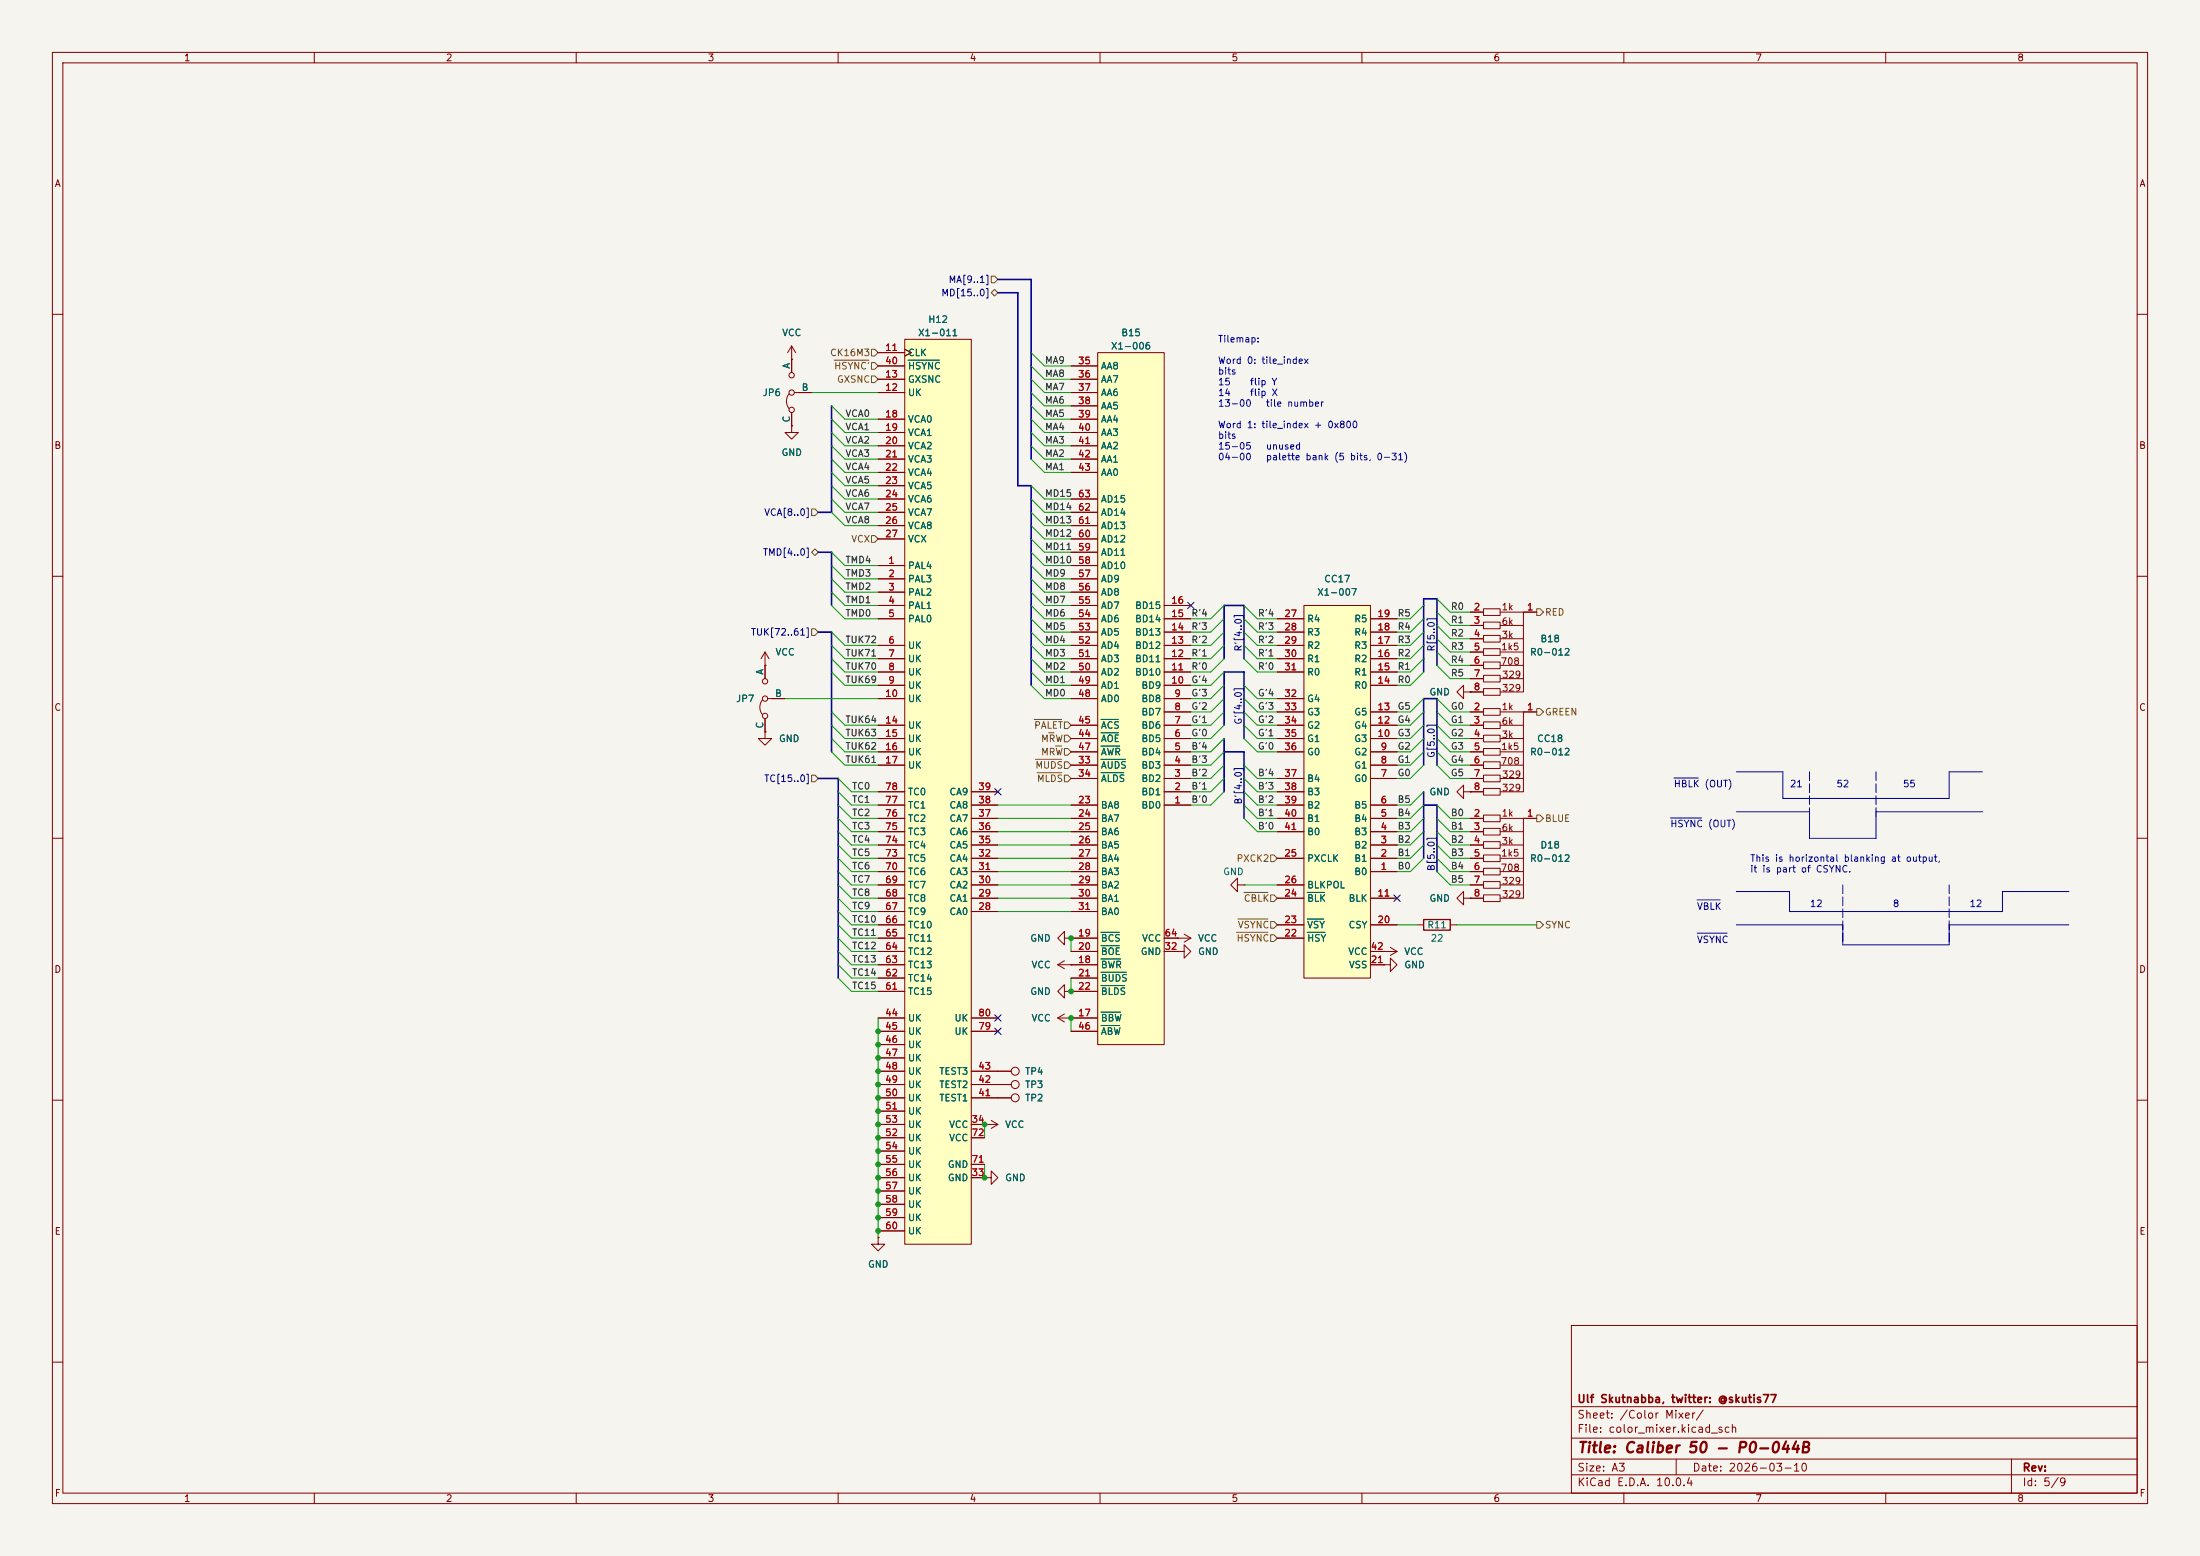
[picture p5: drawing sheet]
<svg xmlns="http://www.w3.org/2000/svg" width="420mm" height="297mm" viewBox="0 0 420 297" stroke-linecap="round" stroke-linejoin="round" font-family="sans-serif">
<path d="M0 0h420v297h-420z" fill="#f5f4ef" stroke="#f5f4ef" stroke-width=".19"/>
<g fill="none" stroke="#840000" stroke-width=".19">
<path d="M10 10h400v277h-400zM12 12h396v273h-396zM60 10v2M110 10v2M160 10v2M210 10v2M260 10v2M310 10v2M360 10v2M10 60h2M408 60h2M10 110h2"/>
<path d="M408 110h2M10 160h2M408 160h2M10 210h2M408 210h2M300 253h108v32h-108zM10 260h2M300 278.5h108M300 274.5h108M300 268.5h108M320 278.5v3M384 278.5v6.5"/>
<path d="M408 260h2M60 285v2M110 285v2M160 285v2M210 285v2M260 285v2M300 281.5h108M310 285v2M360 285v2"/>
</g>
<path d="M172.7 64.8h12.7v172.7h-12.7z" fill="#ffffc2"/>
<g fill="none" stroke="#840000" stroke-width=".19">
<path d="M167.6 67.3h5.1M167.6 74.9h5.1M167.6 72.4h5.1M167.6 69.9h5.1M172.7 64.8h12.7v172.7h-12.7zM172.7 66.7l1.3 .6-1.3 .6M167.6 82.6h5.1M167.6 85.1h5.1M167.6 87.6h5.1M167.6 90.2h5.1M167.6 92.7h5.1M167.6 95.3h5.1"/>
<path d="M167.6 97.8h5.1M167.6 80h5.1M167.6 100.3h5.1M167.6 102.9h5.1M167.6 108h5.1M167.6 110.5h5.1M167.6 113h5.1M167.6 115.6h5.1M167.6 118.1h5.1M280.7 119.4h2.5M280.7 116.8h2.5M283.2 116.2h3.2v1.3h-3.2z"/>
<path d="M283.2 118.7h3.2v1.3h-3.2zM286.4 116.8h4.4v15.3h-4.4M286.4 119.4h4.4M290.8 116.8h2.6M145.5 133.6a2.26 2.26 0 0 0 0 2.8M146 139.7v1.3h1.3l-1.3 1.2-1.2-1.2h1.2M146 139.7h.1M146 127h.1M146 124.5v5M146 137.2v2.5M146 124.5l-.7 1.2M146 124.5l.8 1.2"/>
<path d="M146.6 133.4h3.3M167.6 123.2h5.1M167.6 125.7h5.1M167.6 128.3h5.1M167.6 130.8h5.1M167.6 133.4h5.1M167.6 138.4h5.1M279.4 132.1v-1.3l-1.3 1.3 1.3 1.3v-1.3h1.3M280.7 132.1h.1M280.7 138.4h2.5M280.7 135.9h2.5M280.7 121.9h2.5"/>
<path d="M280.7 124.5h2.5M280.7 127h2.5M280.7 129.5h2.5M280.7 132.1h2.5M283.2 135.3h3.2v1.2h-3.2zM283.2 137.8h3.2v1.3h-3.2zM283.2 121.3h3.2v1.3h-3.2zM283.2 123.8h3.2v1.3h-3.2zM283.2 126.4h3.2v1.2h-3.2zM283.2 128.9h3.2v1.3h-3.2zM283.2 131.4h3.2v1.3h-3.2zM286.4 135.9h4.4v15.2h-4.4"/>
<path d="M286.4 138.4h4.4M286.4 121.9h4.4M286.4 124.5h4.4M286.4 127h4.4M286.4 129.5h4.4M290.8 135.9h2.6M167.6 141h5.1M167.6 143.5h5.1M167.6 146.1h5.1M167.6 158.8h5.1M167.6 156.2h5.1M167.6 153.7h5.1"/>
<path d="M167.6 151.1h5.1M185.4 158.8h5.1M185.4 156.2h5.1M185.4 153.7h5.1M185.4 151.1h5.1M279.4 151.1v-1.2l-1.3 1.2 1.3 1.3v-1.3h1.3M280.7 151.1h.1M280.7 141h2.5M280.7 143.5h2.5M280.7 146.1h2.5M280.7 158.8h2.5M280.7 156.2h2.5"/>
<path d="M280.7 151.1h2.5M280.7 148.6h2.5M283.2 155.6h3.2v1.2h-3.2zM283.2 158.1h3.2v1.3h-3.2zM283.2 140.3h3.2v1.3h-3.2zM283.2 142.9h3.2v1.2h-3.2zM283.2 145.4h3.2v1.3h-3.2zM283.2 148h3.2v1.2h-3.2zM283.2 150.5h3.2v1.3h-3.2zM286.4 156.2h4.4v15.3h-4.4M286.4 141h4.4M286.4 143.5h4.4"/>
<path d="M286.4 146.1h4.4M286.4 158.8h4.4M286.4 148.6h4.4M290.8 156.2h2.6M167.6 174h5.1M167.6 171.5h5.1M167.6 168.9h5.1M167.6 166.4h5.1M167.6 163.8h5.1M167.6 161.3h5.1M167.6 179.1h5.1M167.6 176.5h5.1"/>
<path d="M185.4 174h5.1M185.4 171.5h5.1M185.4 168.9h5.1M185.4 166.4h5.1M185.4 163.8h5.1M185.4 161.3h5.1M236.2 168.9v-1.3l-1.3 1.3 1.3 1.3v-1.3h1.3M237.5 168.9h.1M270.5 176.5h1.3M276.9 176.5h1.2M279.4 171.5v-1.3l-1.3 1.3 1.3 1.2v-1.2h1.3M280.7 171.5h.1"/>
<path d="M280.7 171.5h2.5M280.7 168.9h2.5M280.7 166.4h2.5M280.7 163.8h2.5M280.7 161.3h2.5M283.2 160.7h3.2v1.2h-3.2zM283.2 163.2h3.2v1.3h-3.2zM283.2 165.7h3.2v1.3h-3.2zM283.2 168.3h3.2v1.2h-3.2zM283.2 170.8h3.2v1.3h-3.2zM286.4 168.9h4.4M286.4 166.4h4.4"/>
<path d="M286.4 163.8h4.4M286.4 161.3h4.4M167.6 194.3h5.1M167.6 196.9h5.1M167.6 199.4h5.1M167.6 189.2h5.1M167.6 186.7h5.1M167.6 184.2h5.1M167.6 181.6h5.1M185.4 194.3h5.1M185.4 196.9h5.1M264.2 181.6h.1"/>
<path d="M264.2 184.2h1.2v-1.3l1.3 1.3-1.3 1.2v-1.2M264.2 184.2h.1M264.2 181.6h2.5M265.4 180.8l1.3 .8M266.7 181.6l-1.3 .8M167.6 209.6h5.1M167.6 207h5.1M167.6 204.5h5.1M167.6 201.9h5.1M167.6 212.1h5.1M167.6 217.2h5.1M167.6 219.7h5.1"/>
<path d="M167.6 214.6h5.1M185.4 209.6h7.6M185.4 207h7.6M185.4 204.5h5.1M185.4 217.2h2.6M185.4 214.6h5.1M188 214.6h.1M189.2 213.9l1.3 .7M190.5 214.6l-1.3 .8M167.6 236.2v1.3h1.3l-1.3 1.3-1.2-1.3h1.2M167.6 236.2h.1M167.6 224.8h5.1"/>
<path d="M167.6 222.2h5.1M167.6 227.3h5.1M167.6 229.9h5.1M167.6 232.4h5.1M167.6 234.9h5.1M185.4 224.8h2.6M185.4 222.2h2.6M188 224.8h1.2v-1.3l1.3 1.3-1.3 1.3v-1.3M188 224.8h.1"/>
<circle cx="146.1" cy="130" r=".51"/>
<circle cx="146.1" cy="133.4" r=".51"/>
<circle cx="146.1" cy="136.7" r=".51"/>
<circle cx="193.8" cy="209.5" r=".76"/>
<circle cx="193.8" cy="207" r=".76"/>
</g>
<path d="M173.4 68.7h5.9" fill="none" stroke="#006464" stroke-width=".19"/>
<path d="M271.8 175.5h5.1v2h-5.1z" fill="none" stroke="#840000" stroke-width=".25"/>
<path d="M248.9 115.6h12.7v71.1h-12.7z" fill="#ffffc2"/>
<g fill="none" stroke="#840000" stroke-width=".19">
<path d="M150.6 75.2a2.26 2.26 0 0 0 0 2.8M151.1 68.6h.1M151.1 66l-.7 1.3M151.1 66l.8 1.3M151.1 66v5.1M151.1 78.7v2.6M151.6 74.9h3.3M151.1 81.3v1.3h1.3l-1.3 1.2-1.2-1.2h1.2M151.1 81.3h.1M243.8 118.1h5.1M248.9 115.6h12.7v71.1h-12.7zM261.6 118.1h5.1"/>
<path d="M243.8 138.4h5.1M243.8 135.9h5.1M243.8 128.3h5.1M243.8 125.7h5.1M243.8 123.2h5.1M243.8 120.7h5.1M243.8 133.4h5.1M261.6 138.4h5.1M261.6 135.9h5.1M261.6 130.8h5.1M261.6 128.3h5.1M261.6 125.7h5.1"/>
<path d="M261.6 123.2h5.1M261.6 120.7h5.1M243.8 158.8h5.1M243.8 156.2h5.1M243.8 153.7h5.1M243.8 148.6h5.1M243.8 143.5h5.1M243.8 141h5.1M243.8 151.1h5.1M261.6 158.8h5.1M261.6 156.2h5.1M261.6 153.7h5.1"/>
<path d="M261.6 148.6h5.1M261.6 146.1h5.1M261.6 143.5h5.1M261.6 141h5.1M203.2 179.1v-1.3l-1.3 1.3 1.3 1.2v-1.2h1.3M204.5 179.1h.1M224.8 179.1h.1M224.8 179.1h2.5M226.1 178.3l1.2 .8M227.3 179.1l-1.2 .7M243.8 163.8h5.1M243.8 171.5h5.1"/>
<path d="M243.8 176.5h5.1M243.8 179.1h5.1M243.8 168.9h5.1M261.6 166.4h5.1M261.6 163.8h5.1M261.6 161.3h5.1M261.6 171.5h5.1M261.6 176.5h5.1M201.9 184.2h2.6M201.9 184.2l1.3 .7M203.2 189.2v-1.2l-1.3 1.2 1.3 1.3v-1.3h1.3M203.2 183.4l-1.3 .8"/>
<path d="M204.5 189.2h.1M204.5 184.2h.1M224.8 181.6h1.3v-1.3l1.2 1.3-1.2 1.3v-1.3M224.8 181.6h.1M261.6 184.2h2.6M261.6 181.6h2.6M190.5 204.5h2.5"/>
<circle cx="151.1" cy="78.2" r=".51"/>
<circle cx="151.1" cy="71.6" r=".51"/>
<circle cx="151.1" cy="74.9" r=".51"/>
<circle cx="193.8" cy="204.5" r=".76"/>
</g>
<path d="M249.6 178h3.3M249.6 175.4h3.1M249.6 170.3h3.3" fill="none" stroke="#006464" stroke-width=".19"/>
<path d="M209.5 67.3h12.7v132.1h-12.7z" fill="#ffffc2"/>
<g fill="none" stroke="#840000" stroke-width=".19">
<path d="M151.1 68.6h.1M151.1 68.6v2.5M151.1 78.7v2.6M152.4 74.9h2.5M167.6 69.9h5.1M167.6 72.4h5.1M167.6 74.9h5.1M167.6 67.3h5.1M172.7 66.7l1.3 .6-1.3 .6M204.5 69.9h5M204.5 72.4h5M204.5 74.9h5"/>
<path d="M204.5 77.5h5M209.5 67.3h12.7v132.1h-12.7zM151.1 81.3h.1M167.6 80h5.1M167.6 82.6h5.1M167.6 85.1h5.1M167.6 87.6h5.1M167.6 90.2h5.1M167.6 97.8h5.1M167.6 95.3h5.1M167.6 92.7h5.1M204.5 80h5"/>
<path d="M204.5 82.6h5M204.5 85.1h5M204.5 87.6h5M204.5 90.2h5M204.5 97.8h5M204.5 95.3h5M167.6 118.1h5.1M167.6 115.6h5.1M167.6 113h5.1M167.6 110.5h5.1M167.6 108h5.1M167.6 102.9h5.1"/>
<path d="M167.6 100.3h5.1M204.5 118.1h5M204.5 115.6h5M204.5 113h5M204.5 110.5h5M204.5 108h5M204.5 105.4h5M204.5 102.9h5M204.5 100.3h5M222.2 118.1h5.1M222.2 115.6h5.1M243.8 118.1h5.1"/>
<path d="M261.6 118.1h5.1M280.7 116.8h2.5M280.7 119.4h2.5M290.8 116.8h2.6M146 139.7h.1M146 127h.1M146 127v2.5M146 137.2v2.5M147.3 133.4h2.6M167.6 138.4h5.1M167.6 133.4h5.1M167.6 130.8h5.1"/>
<path d="M167.6 128.3h5.1M167.6 125.7h5.1M167.6 123.2h5.1M204.5 138.4h5M204.5 133.4h5M204.5 130.8h5M204.5 128.3h5M204.5 125.7h5M204.5 123.2h5M204.5 120.7h5M222.2 138.4h5.1M222.2 135.9h5.1"/>
<path d="M222.2 133.4h5.1M222.2 130.8h5.1M222.2 128.3h5.1M222.2 125.7h5.1M222.2 123.2h5.1M222.2 120.7h5.1M243.8 138.4h5.1M243.8 135.9h5.1M243.8 133.4h5.1M243.8 128.3h5.1M243.8 125.7h5.1M243.8 123.2h5.1"/>
<path d="M243.8 120.7h5.1M261.6 138.4h5.1M261.6 135.9h5.1M261.6 130.8h5.1M261.6 128.3h5.1M261.6 125.7h5.1M261.6 123.2h5.1M261.6 120.7h5.1M280.7 132.1h.1M280.7 138.4h2.5M280.7 135.9h2.5M280.7 121.9h2.5"/>
<path d="M280.7 124.5h2.5M280.7 127h2.5M280.7 129.5h2.5M280.7 132.1h2.5M290.8 135.9h2.6M167.6 153.7h5.1M167.6 151.1h5.1M167.6 146.1h5.1M167.6 143.5h5.1M167.6 141h5.1M167.6 156.2h5.1M167.6 158.8h5.1"/>
<path d="M185.4 153.7h5.1M185.4 151.1h5.1M185.4 156.2h5.1M185.4 158.8h5.1M204.5 153.7h5M204.5 148.6h5M204.5 146.1h5M204.5 143.5h5M204.5 141h5M204.5 156.2h5M204.5 158.8h5M222.2 153.7h5.1"/>
<path d="M222.2 151.1h5.1M222.2 148.6h5.1M222.2 146.1h5.1M222.2 143.5h5.1M222.2 141h5.1M243.8 153.7h5.1M243.8 151.1h5.1M243.8 148.6h5.1M243.8 143.5h5.1M243.8 141h5.1M243.8 156.2h5.1M243.8 158.8h5.1"/>
<path d="M261.6 153.7h5.1M261.6 148.6h5.1M261.6 146.1h5.1M261.6 143.5h5.1M261.6 141h5.1M261.6 156.2h5.1M261.6 158.8h5.1M280.7 151.1h.1M280.7 151.1h2.5M280.7 148.6h2.5M280.7 146.1h2.5M280.7 143.5h2.5"/>
<path d="M280.7 141h2.5M280.7 156.2h2.5M280.7 158.8h2.5M290.8 156.2h2.6M167.6 179.1h5.1M167.6 161.3h5.1M167.6 163.8h5.1M167.6 166.4h5.1M167.6 168.9h5.1M167.6 171.5h5.1M167.6 174h5.1M167.6 176.5h5.1"/>
<path d="M185.4 161.3h5.1M185.4 163.8h5.1M185.4 166.4h5.1M185.4 168.9h5.1M185.4 171.5h5.1M185.4 174h5.1M204.5 179.1h.1M204.5 179.1h5M204.5 161.3h5M204.5 163.8h5M204.5 166.4h5M204.5 168.9h5"/>
<path d="M204.5 171.5h5M204.5 174h5M222.2 179.1h2.6M224.8 179.1h.1M243.8 179.1h5.1M243.8 163.8h5.1M243.8 168.9h5.1M243.8 171.5h5.1M243.8 176.5h5.1M261.6 161.3h5.1M261.6 163.8h5.1M261.6 166.4h5.1"/>
<path d="M261.6 171.5h5.1M261.6 176.5h5.1M280.7 171.5h.1M280.7 161.3h2.5M280.7 163.8h2.5M280.7 166.4h2.5M280.7 168.9h2.5M280.7 171.5h2.5M167.6 181.6h5.1M167.6 194.3h5.1M167.6 184.2h5.1M167.6 186.7h5.1"/>
<path d="M167.6 189.2h5.1M167.6 196.9h5.1M167.6 199.4h5.1M185.4 194.3h5.1M185.4 196.9h5.1M201.9 194.3h7.6M201.9 194.3l1.3 .8M203.2 193.5l-1.3 .8M204.5 194.3h.1M204.5 189.2h.1M204.5 184.2h.1M204.5 181.6h5"/>
<path d="M204.5 184.2h5M204.5 186.7h5M204.5 189.2h5M204.5 196.9h5M222.2 181.6h2.6M224.8 181.6h.1M261.6 181.6h2.6M261.6 184.2h2.6M264.2 181.6h.1M264.2 184.2h.1M167.6 209.6h5.1M167.6 207h5.1"/>
<path d="M167.6 204.5h5.1M167.6 201.9h5.1M167.6 212.1h5.1M167.6 217.2h5.1M167.6 219.7h5.1M167.6 214.6h5.1M185.4 209.6h7.6M185.4 207h7.6M185.4 204.5h7.6M185.4 217.2h2.6M185.4 214.6h2.6M188 214.6h.1"/>
<path d="M167.6 236.2h.1M167.6 224.8h5.1M167.6 222.2h5.1M167.6 227.3h5.1M167.6 229.9h5.1M167.6 232.4h5.1M167.6 234.9h5.1M185.4 224.8h2.6M185.4 222.2h2.6M188 224.8h.1"/>
</g>
<g fill="none" stroke="#006464" stroke-width=".19">
<path d="M173.4 68.7h5.9M210.2 139.9h3.3M210.2 137.3h3.3M210.2 144.9h4.6M210.2 147.5h4.3M210.2 142.4h3.5M210.2 178h3.5M249.6 178h3.3M249.6 175.4h3.1M249.6 170.3h3.3M210.2 193.2h3.7M210.2 183h3.7"/>
<path d="M210.2 180.5h3.5M210.2 185.6h4.8M210.2 188.1h4.5M210.2 195.7h3.5"/>
</g>
<g fill="none" stroke="#725600" stroke-width=".19">
<path d="M189.2 55.9l.7-.7 .6 .7-.6 .6zM189.2 52.7h.7l.6 .6-.6 .7h-.7zM159.3 68.7h6.5M166.4 69.2h.6l.6 .7-.6 .6h-.6zM166.4 71.8h.6l.6 .6-.6 .6h-.6zM166.4 66.7h.6l.6 .6-.6 .6h-.6zM154.9 97.2h.7l.6 .6-.6 .6h-.7zM154.9 105.4l.7-.6 .6 .6-.6 .6zM166.4 102.2h.6l.6 .7-.6 .6h-.6zM293.4 116.2h.6l.6 .6-.6 .7h-.6zM154.9 120h.7l.6 .7-.6 .6h-.7zM197.4 137.3h5.3"/>
<path d="M200.2 139.9h1M203.2 137.8h.6l.7 .6-.7 .7h-.6zM293.4 135.3h.6l.6 .6-.6 .6h-.6zM154.9 148h.7l.6 .6-.6 .6h-.7zM197.7 144.9h5M198 147.5h4.7M201.5 142.4h1.2M203.2 140.3h.6l.7 .7-.7 .6h-.6zM203.2 148h.6l.7 .6-.7 .6h-.6zM203.2 145.4h.6l.7 .7-.7 .6h-.6zM203.2 142.9h.6l.7 .6-.7 .6h-.6zM293.4 155.6h.6l.6 .6-.6 .6h-.6z"/>
<path d="M236.1 178h5.9M236.3 175.4h5.7M237.5 170.3h4.5M242.6 175.9h.6l.6 .6-.6 .7h-.6zM242.6 163.2h.6l.6 .6-.6 .7h-.6zM242.6 170.8h.6l.6 .7-.6 .6h-.6zM242.6 178.4h.6l.6 .7-.6 .6h-.6zM293.4 175.9h.6l.6 .6-.6 .7h-.6z"/>
</g>
<path d="M318.9 156.1h6M319.6 148.5h4.6M331.5 147.3h8.9v5.1h31.7v-5.1h6.4M331.5 154.9h13.9v5.1h12.7v-5.1h20.4M324 171.8h4.4M324 178.1h5.7M331.5 176.5h20.3v3.8h20.3v-3.8h22.9M331.5 170.2h10.1v3.8h40.7v-3.8h12.7" fill="none" stroke="#0000c2" stroke-width=".19"/>
<path d="M345.4 147.3v8.9M358.1 147.3v8.9M351.8 168.9v11.4M372.1 168.9v11.4" fill="none" stroke="#0000c2" stroke-width=".19" stroke-dasharray="1.7 .6"/>
<g fill="none" stroke="#000084" stroke-width=".3">
<path d="M190.5 55.9h3.8v36.8h2.5v38.1M190.5 53.3h6.3v34.3M158.7 77.5v20.3h-2.5M156.2 105.4h2.5v10.2M156.2 120.7h2.5v22.8M233.7 125.7v-10.1h3.8v10.1M233.7 138.4v-10.1h3.8v12.7M274.3 127v-12.7h-2.5v14M156.2 148.6h3.8v38.1M233.7 141v10.1M233.7 143.5h3.8v12.7M271.8 146.1v-12.7h2.5v12.7"/>
<path d="M271.8 151.1v12.7M271.8 153.7h2.5v12.7"/>
</g>
<g fill="none" stroke="#009600" stroke-width=".19">
<path d="M154.9 74.9h12.7M158.7 77.5l2.6 2.5h6.3M196.8 77.5l2.6 2.5h5.1M196.8 67.3l2.6 2.6h5.1M196.8 74.9l2.6 2.6h5.1M196.8 69.9l2.6 2.5h5.1M196.8 72.4l2.6 2.5h5.1M158.7 87.6l2.6 2.6h6.3M158.7 92.7l2.6 2.6h6.3M158.7 97.8l2.6 2.5h6.3M158.7 95.3l2.6 2.5h6.3M158.7 85.1l2.6 2.5h6.3"/>
<path d="M158.7 80l2.6 2.6h6.3M158.7 82.6l2.6 2.5h6.3M158.7 90.2l2.6 2.5h6.3M196.8 87.6l2.6 2.6h5.1M196.8 92.7l2.6 2.6h5.1M196.8 97.8l2.6 2.5h5.1M196.8 95.3l2.6 2.5h5.1M196.8 85.1l2.6 2.5h5.1M196.8 80l2.6 2.6h5.1M196.8 82.6l2.6 2.5h5.1M158.7 105.4l2.6 2.6h6.3M158.7 113l2.6 2.6h6.3"/>
<path d="M158.7 110.5l2.6 2.5h6.3M158.7 115.6l2.6 2.5h6.3M158.7 108l2.6 2.5h6.3M196.8 100.3l2.6 2.6h5.1M196.8 105.4l2.6 2.6h5.1M196.8 113l2.6 2.6h5.1M196.8 110.5l2.6 2.5h5.1M196.8 118.1l2.6 2.6h5.1M196.8 115.6l2.6 2.5h5.1M196.8 108l2.6 2.5h5.1M196.8 102.9l2.6 2.5h5.1M233.7 118.1l-2.6 2.6h-3.8"/>
<path d="M233.7 115.6l-2.6 2.5h-3.8M237.5 118.1l2.5 2.6h3.8M237.5 115.6l2.5 2.5h3.8M271.8 118.1l-2.6 2.6h-2.5M271.8 115.6l-2.6 2.5h-2.5M274.3 116.8l2.6 2.6h3.8M274.3 114.3l2.6 2.5h3.8M274.3 119.4l2.6 2.5h3.8M149.9 133.4h17.7M158.7 123.2l2.6 2.5h6.3M158.7 125.7l2.6 2.6h6.3M158.7 135.9l2.6 2.5h6.3"/>
<path d="M158.7 138.4l2.6 2.6h6.3M158.7 128.3l2.6 2.5h6.3M158.7 120.7l2.6 2.5h6.3M196.8 123.2l2.6 2.5h5.1M196.8 125.7l2.6 2.6h5.1M196.8 130.8l2.6 2.6h5.1M196.8 128.3l2.6 2.5h5.1M196.8 120.7l2.6 2.5h5.1M233.7 123.2l-2.6 2.5h-3.8M233.7 125.7l-2.6 2.6h-3.8M233.7 135.9l-2.6 2.5h-3.8M233.7 130.8l-2.6 2.6h-3.8"/>
<path d="M233.7 133.4l-2.6 2.5h-3.8M233.7 138.4l-2.6 2.6h-3.8M233.7 128.3l-2.6 2.5h-3.8M233.7 120.7l-2.6 2.5h-3.8M237.5 123.2l2.5 2.5h3.8M237.5 125.7l2.5 2.6h3.8M237.5 135.9l2.5 2.5h3.8M237.5 130.8l2.5 2.6h3.8M237.5 133.4l2.5 2.5h3.8M237.5 138.4l2.5 2.6h3.8M237.5 120.7l2.5 2.5h3.8M271.8 123.2l-2.6 2.5h-2.5"/>
<path d="M271.8 125.7l-2.6 2.6h-2.5M271.8 135.9l-2.6 2.5h-2.5M271.8 133.4l-2.6 2.5h-2.5M271.8 138.4l-2.6 2.6h-2.5M271.8 128.3l-2.6 2.5h-2.5M271.8 120.7l-2.6 2.5h-2.5M274.3 135.9l2.6 2.5h3.8M274.3 133.4l2.6 2.5h3.8M274.3 138.4l2.6 2.6h3.8M274.3 127l2.6 2.5h3.8M274.3 124.5l2.6 2.5h3.8M274.3 121.9l2.6 2.6h3.8"/>
<path d="M158.7 141l2.6 2.5h6.3M158.7 143.5l2.6 2.6h6.3M160 153.7l2.6 2.5h5M160 158.8l2.6 2.5h5M160 151.1l2.6 2.6h5M160 156.2l2.6 2.6h5M160 148.6l2.6 2.5h5M190.5 156.2h14M190.5 153.7h14M190.5 158.8h14M233.7 141l-2.6 2.5h-3.8M233.7 151.1l-2.6 2.6h-3.8"/>
<path d="M233.7 143.5l-2.6 2.6h-3.8M233.7 148.6l-2.6 2.5h-3.8M233.7 146.1l-2.6 2.5h-3.8M237.5 153.7l2.5 2.5h3.8M237.5 141l2.5 2.5h3.8M237.5 151.1l2.5 2.6h3.8M237.5 156.2l2.5 2.6h3.8M237.5 148.6l2.5 2.5h3.8M237.5 146.1l2.5 2.5h3.8M271.8 153.7l-2.6 2.5h-2.5M271.8 141l-2.6 2.5h-2.5M271.8 158.8l-2.6 2.5h-2.5"/>
<path d="M271.8 151.1l-2.6 2.6h-2.5M271.8 156.2l-2.6 2.6h-2.5M271.8 143.5l-2.6 2.6h-2.5M271.8 146.1l-2.6 2.5h-2.5M274.3 153.7l2.6 2.5h3.8M274.3 141l2.6 2.5h3.8M274.3 158.8l2.6 2.5h3.8M274.3 156.2l2.6 2.6h3.8M274.3 143.5l2.6 2.6h3.8M274.3 146.1l2.6 2.5h3.8M160 166.4l2.6 2.5h5M160 163.8l2.6 2.6h5"/>
<path d="M160 174l2.6 2.5h5M160 161.3l2.6 2.5h5M160 171.5l2.6 2.5h5M160 176.5l2.6 2.6h5M160 168.9l2.6 2.6h5M160 179.1l2.6 2.5h5M190.5 161.3h14M190.5 168.9h14M190.5 166.4h14M190.5 163.8h14M190.5 174h14M190.5 171.5h14"/>
<path d="M204.5 179.1v2.5M237.5 168.9h6.3M266.7 176.5h3.8M271.8 163.8l-2.6 2.6h-2.5M271.8 161.3l-2.6 2.5h-2.5M274.3 166.4l2.6 2.5h3.8M274.3 163.8l2.6 2.6h3.8M274.3 161.3l2.6 2.5h3.8M278.1 176.5h15.3M160 181.6l2.6 2.6h5M160 186.7l2.6 2.5h5M160 184.2l2.6 2.5h5"/>
<path d="M167.6 194.3v41.9M204.5 186.7v2.5M204.5 194.3v2.6M188 214.6v2.6M188 222.2v2.6"/>
</g>
<path d="M226.7 115l1.2 1.2M227.9 115l-1.2 1.2M189.9 150.5l1.2 1.2M191.1 150.5l-1.2 1.2M266.1 170.8l1.2 1.3M267.3 170.8l-1.2 1.3M189.9 196.2l1.2 1.3M189.9 193.7l1.2 1.2M191.1 196.2l-1.2 1.3M191.1 193.7l-1.2 1.2" fill="none" stroke="#000084" stroke-width=".19"/>
<g fill="#009600" stroke="#009600" stroke-width=".19">
<circle cx="167.6" cy="196.9" r=".46"/>
<circle cx="167.6" cy="204.5" r=".46"/>
<circle cx="167.6" cy="199.4" r=".46"/>
<circle cx="167.6" cy="201.9" r=".46"/>
<circle cx="204.5" cy="189.2" r=".46"/>
<circle cx="204.5" cy="194.3" r=".46"/>
<circle cx="204.5" cy="179.1" r=".46"/>
<circle cx="167.6" cy="209.6" r=".46"/>
<circle cx="167.6" cy="214.6" r=".46"/>
<circle cx="167.6" cy="217.2" r=".46"/>
<circle cx="167.6" cy="219.7" r=".46"/>
<circle cx="167.6" cy="212.1" r=".46"/>
<circle cx="167.6" cy="222.2" r=".46"/>
<circle cx="167.6" cy="227.3" r=".46"/>
<circle cx="167.6" cy="224.8" r=".46"/>
<circle cx="188" cy="224.8" r=".46"/>
<circle cx="188" cy="214.6" r=".46"/>
<circle cx="167.6" cy="234.9" r=".46"/>
<circle cx="167.6" cy="229.9" r=".46"/>
<circle cx="167.6" cy="232.4" r=".46"/>
<circle cx="167.6" cy="207" r=".46"/>
</g>
<text font-size="2" fill="#840000" x="301" y="277.8">Title: Caliber 50 - P0-044B</text>
<g font-size="1.5" fill="#840000">
<text x="301" y="268.1">Ulf Skutnabba, twitter: @skutis77</text>
<text x="301" y="273.8">File: color_mixer.kicad_sch</text>
<text x="301" y="271.1">Sheet: /Color Mixer/</text>
<text x="301" y="281.2">Size: A3</text>
<text x="323" y="281.2">Date: 2026-03-10</text>
<text x="386" y="281.2">Rev:</text>
<text x="301" y="284">KiCad E.D.A. 10.0.4</text>
<text x="386" y="284">Id: 5/9</text>
</g>
<g font-size="1.3" fill="#840000">
<text x="35" y="12">1</text>
<text x="85" y="12">2</text>
<text x="135" y="12">3</text>
<text x="185" y="12">4</text>
<text x="235" y="12">5</text>
<text x="285" y="12">6</text>
<text x="335" y="12">7</text>
<text x="385" y="12">8</text>
<text x="10.3" y="36">A</text>
<text x="408.3" y="36">A</text>
<text x="10.3" y="86">B</text>
<text x="408.2" y="86">B</text>
<text x="286.6" y="116.8">1k</text>
<text x="286.6" y="119.6">6k</text>
<text x="286.5" y="124.4">1k5</text>
<text x="286.6" y="122.1">3k</text>
<text x="286.4" y="127.2">708</text>
<text x="286.6" y="129.7">329</text>
<text x="10.3" y="136">C</text>
<text x="286.6" y="135.8">1k</text>
<text x="286.6" y="132.3">329</text>
<text x="408.2" y="136">C</text>
<text x="286.5" y="143.5">1k5</text>
<text x="286.6" y="138.6">6k</text>
<text x="286.6" y="141.2">3k</text>
<text x="286.4" y="146.3">708</text>
<text x="286.6" y="148.8">329</text>
<text x="286.6" y="151.3">329</text>
<text x="286.6" y="156.2">1k</text>
<text x="286.6" y="159">6k</text>
<text x="286.6" y="161.5">3k</text>
<text x="286.4" y="166.6">708</text>
<text x="286.5" y="163.8">1k5</text>
<text x="286.6" y="169.1">329</text>
<text x="286.6" y="171.7">329</text>
<text x="10.3" y="186">D</text>
<text x="408.2" y="186">D</text>
<text x="10.3" y="236">E</text>
<text x="408.3" y="236">E</text>
<text x="10.3" y="286">F</text>
<text x="35" y="287">1</text>
<text x="85" y="287">2</text>
<text x="135" y="287">3</text>
<text x="185" y="287">4</text>
<text x="235" y="287">5</text>
<text x="285" y="287">6</text>
<text x="335" y="287">7</text>
<text x="385" y="287">8</text>
<text x="408.3" y="286">F</text>
</g>
<g font-size="1.3" fill="#000084">
<text x="179.6" y="56.9">MD[15..0]</text>
<text x="181" y="54.3">MA[9..1]</text>
<text x="145.8" y="98.8">VCA[8..0]</text>
<text x="145.5" y="106.4">TMD[4..0]</text>
<text x="143.2" y="121.6">TUK[72..61]</text>
<text x="237.4" y="124.5" transform="rotate(-90 237.4 124.5)">R'[4..0]</text>
<text x="274.2" y="124.5" transform="rotate(-90 274.2 124.5)">R[5..0]</text>
<text x="237.4" y="138.4" transform="rotate(-90 237.4 138.4)">G'[4..0]</text>
<text x="145.8" y="149.6">TC[15..0]</text>
<text x="274.2" y="144.8" transform="rotate(-90 274.2 144.8)">G[5..0]</text>
<text x="237.4" y="153.7" transform="rotate(-90 237.4 153.7)">B'[4..0]</text>
<text x="274.2" y="166.4" transform="rotate(-90 274.2 166.4)">B[5..0]</text>
</g>
<g font-size="1.3" fill="#006464">
<text x="149.2" y="64.5">VCC</text>
<text x="175.2" y="64.5">X1-011</text>
<text x="177.1" y="61.9">H12</text>
<text x="214" y="64.5">B15</text>
<text x="151.1" y="70.5" transform="rotate(-90 151.1 70.5)">A</text>
<text x="173.2" y="68.3">CLK</text>
<text x="173.2" y="70.8">HSYNC</text>
<text x="210.1" y="70.8">AA8</text>
<text x="212" y="67">X1-006</text>
<text x="145.5" y="75.9">JP6</text>
<text x="152.9" y="74.9">B</text>
<text x="173.2" y="75.9">UK</text>
<text x="173.2" y="73.4">GXSNC</text>
<text x="210.1" y="73.4">AA7</text>
<text x="210.1" y="75.9">AA6</text>
<text x="151.1" y="80.7" transform="rotate(-90 151.1 80.7)">C</text>
<text x="173.2" y="83.5">VCA1</text>
<text x="173.2" y="81">VCA0</text>
<text x="210.1" y="78.4">AA5</text>
<text x="210.1" y="81">AA4</text>
<text x="210.1" y="83.5">AA3</text>
<text x="149.1" y="87.3">GND</text>
<text x="173.2" y="86.1">VCA2</text>
<text x="173.2" y="88.6">VCA3</text>
<text x="210.1" y="86.1">AA2</text>
<text x="210.1" y="88.6">AA1</text>
<text x="173.2" y="91.1">VCA4</text>
<text x="173.2" y="93.7">VCA5</text>
<text x="210.1" y="91.1">AA0</text>
<text x="173.2" y="96.2">VCA6</text>
<text x="173.2" y="98.8">VCA7</text>
<text x="173.2" y="101.3">VCA8</text>
<text x="210.1" y="101.3">AD13</text>
<text x="210.1" y="98.8">AD14</text>
<text x="210.1" y="96.2">AD15</text>
<text x="173.2" y="103.8">VCX</text>
<text x="210.1" y="106.4">AD11</text>
<text x="210.1" y="103.8">AD12</text>
<text x="173.2" y="108.9">PAL4</text>
<text x="173.2" y="111.5">PAL3</text>
<text x="210.1" y="111.5">AD9</text>
<text x="210.1" y="108.9">AD10</text>
<text x="252.7" y="111.5">CC17</text>
<text x="173.2" y="114">PAL2</text>
<text x="173.2" y="116.5">PAL1</text>
<text x="173.2" y="119.1">PAL0</text>
<text x="210.1" y="119.1">AD6</text>
<text x="210.1" y="116.5">AD7</text>
<text x="210.1" y="114">AD8</text>
<text x="216.6" y="119.1">BD14</text>
<text x="216.6" y="116.5">BD15</text>
<text x="249.4" y="119.1">R4</text>
<text x="251.4" y="114">X1-007</text>
<text x="258.4" y="119.1">R5</text>
<text x="147.9" y="125.4">VCC</text>
<text x="173.2" y="124.2">UK</text>
<text x="210.1" y="124.2">AD4</text>
<text x="210.1" y="121.6">AD5</text>
<text x="216.6" y="124.2">BD12</text>
<text x="216.6" y="121.6">BD13</text>
<text x="249.4" y="121.6">R3</text>
<text x="249.4" y="124.2">R2</text>
<text x="258.4" y="124.2">R3</text>
<text x="258.4" y="121.6">R4</text>
<text x="292" y="125.4">R0-012</text>
<text x="294" y="122.9">B18</text>
<text x="146" y="128.9" transform="rotate(-90 146 128.9)">A</text>
<text x="173.2" y="126.7">UK</text>
<text x="173.2" y="129.2">UK</text>
<text x="173.2" y="131.8">UK</text>
<text x="210.1" y="131.8">AD1</text>
<text x="210.1" y="129.2">AD2</text>
<text x="210.1" y="126.7">AD3</text>
<text x="216.6" y="129.2">BD10</text>
<text x="216.6" y="126.7">BD11</text>
<text x="217.8" y="131.8">BD9</text>
<text x="249.4" y="126.7">R1</text>
<text x="249.4" y="129.2">R0</text>
<text x="258.4" y="131.8">R0</text>
<text x="258.4" y="129.2">R1</text>
<text x="258.4" y="126.7">R2</text>
<text x="140.4" y="134.3">JP7</text>
<text x="147.9" y="133.3">B</text>
<text x="173.2" y="134.3">UK</text>
<text x="210.1" y="134.3">AD0</text>
<text x="217.8" y="136.9">BD7</text>
<text x="217.8" y="134.3">BD8</text>
<text x="249.4" y="134.3">G4</text>
<text x="249.4" y="136.9">G3</text>
<text x="258.4" y="136.9">G5</text>
<text x="272.8" y="133.1">GND</text>
<text x="146" y="139.2" transform="rotate(-90 146 139.2)">C</text>
<text x="148.6" y="141.9">GND</text>
<text x="173.2" y="139.4">UK</text>
<text x="173.2" y="141.9">UK</text>
<text x="210.1" y="141.9">AOE</text>
<text x="210.1" y="139.4">ACS</text>
<text x="217.8" y="141.9">BD5</text>
<text x="217.8" y="139.4">BD6</text>
<text x="249.4" y="139.4">G2</text>
<text x="249.4" y="141.9">G1</text>
<text x="258.4" y="141.9">G3</text>
<text x="258.4" y="139.4">G4</text>
<text x="293.3" y="141.9">CC18</text>
<text x="173.2" y="144.5">UK</text>
<text x="173.2" y="147">UK</text>
<text x="210.1" y="147">AUDS</text>
<text x="210.1" y="149.6">ALDS</text>
<text x="210.1" y="144.5">AWR</text>
<text x="217.8" y="149.6">BD2</text>
<text x="217.8" y="147">BD3</text>
<text x="217.8" y="144.5">BD4</text>
<text x="249.4" y="144.5">G0</text>
<text x="249.4" y="149.6">B4</text>
<text x="258.4" y="149.6">G0</text>
<text x="258.4" y="147">G1</text>
<text x="258.4" y="144.5">G2</text>
<text x="292" y="144.5">R0-012</text>
<text x="173.2" y="154.6">TC1</text>
<text x="173.2" y="152.1">TC0</text>
<text x="181.1" y="154.6">CA8</text>
<text x="181.1" y="152.1">CA9</text>
<text x="210.1" y="154.6">BA8</text>
<text x="217.8" y="154.6">BD0</text>
<text x="217.8" y="152.1">BD1</text>
<text x="249.4" y="152.1">B3</text>
<text x="249.4" y="154.6">B2</text>
<text x="258.4" y="154.6">B5</text>
<text x="272.8" y="152.1">GND</text>
<text x="173.2" y="159.7">TC3</text>
<text x="173.2" y="157.2">TC2</text>
<text x="181.1" y="159.7">CA6</text>
<text x="181.1" y="157.2">CA7</text>
<text x="210.1" y="157.2">BA7</text>
<text x="210.1" y="159.7">BA6</text>
<text x="249.4" y="157.2">B1</text>
<text x="249.4" y="159.7">B0</text>
<text x="258.4" y="159.7">B3</text>
<text x="258.4" y="157.2">B4</text>
<text x="173.2" y="167.3">TC6</text>
<text x="173.2" y="164.8">TC5</text>
<text x="173.2" y="162.3">TC4</text>
<text x="181.1" y="167.3">CA3</text>
<text x="181.1" y="164.8">CA4</text>
<text x="181.1" y="162.3">CA5</text>
<text x="210.1" y="162.3">BA5</text>
<text x="210.1" y="164.8">BA4</text>
<text x="210.1" y="167.3">BA3</text>
<text x="233.4" y="167.3">GND</text>
<text x="249.4" y="164.8">PXCLK</text>
<text x="258.4" y="167.3">B0</text>
<text x="258.4" y="164.8">B1</text>
<text x="258.4" y="162.3">B2</text>
<text x="292" y="164.8">R0-012</text>
<text x="294" y="162.3">D18</text>
<text x="173.2" y="172.4">TC8</text>
<text x="173.2" y="169.9">TC7</text>
<text x="181.1" y="172.4">CA1</text>
<text x="181.1" y="169.9">CA2</text>
<text x="210.1" y="169.9">BA2</text>
<text x="210.1" y="172.4">BA1</text>
<text x="249.4" y="172.4">BLK</text>
<text x="249.4" y="169.9">BLKPOL</text>
<text x="257.3" y="172.4">BLK</text>
<text x="272.8" y="172.4">GND</text>
<text x="173.2" y="177.5">TC10</text>
<text x="173.2" y="175">TC9</text>
<text x="181.1" y="175">CA0</text>
<text x="210.1" y="175">BA0</text>
<text x="249.4" y="177.5">VSY</text>
<text x="257.3" y="177.5">CSY</text>
<text x="272.4" y="177.5">R11</text>
<text x="173.2" y="185.1">TC13</text>
<text x="173.2" y="182.6">TC12</text>
<text x="173.2" y="180">TC11</text>
<text x="196.6" y="180">GND</text>
<text x="196.8" y="185.1">VCC</text>
<text x="210.1" y="185.1">BWR</text>
<text x="210.1" y="180">BCS</text>
<text x="210.1" y="182.6">BOE</text>
<text x="217.7" y="182.6">GND</text>
<text x="217.9" y="180">VCC</text>
<text x="228.6" y="182.6">GND</text>
<text x="228.6" y="180">VCC</text>
<text x="249.4" y="180">HSY</text>
<text x="257.3" y="182.6">VCC</text>
<text x="257.4" y="185.1">VSS</text>
<text x="268" y="185.1">GND</text>
<text x="268" y="182.6">VCC</text>
<text x="273" y="180">22</text>
<text x="173.2" y="190.2">TC15</text>
<text x="173.2" y="187.7">TC14</text>
<text x="196.6" y="190.2">GND</text>
<text x="210.1" y="187.7">BUDS</text>
<text x="210.1" y="190.2">BLDS</text>
<text x="173.2" y="195.3">UK</text>
<text x="173.2" y="197.8">UK</text>
<text x="182.1" y="197.8">UK</text>
<text x="182.1" y="195.3">UK</text>
<text x="196.8" y="195.3">VCC</text>
<text x="210.1" y="195.3">BBW</text>
<text x="210.1" y="197.8">ABW</text>
<text x="173.2" y="200.4">UK</text>
<text x="173.2" y="202.9">UK</text>
<text x="173.2" y="205.4">UK</text>
<text x="173.2" y="208">UK</text>
<text x="179.2" y="208">TEST2</text>
<text x="179.2" y="205.4">TEST3</text>
<text x="195.6" y="208">TP3</text>
<text x="195.6" y="205.4">TP4</text>
<text x="173.2" y="210.5">UK</text>
<text x="173.2" y="213.1">UK</text>
<text x="173.2" y="215.6">UK</text>
<text x="179.2" y="210.5">TEST1</text>
<text x="181.1" y="215.6">VCC</text>
<text x="191.8" y="215.6">VCC</text>
<text x="195.6" y="210.5">TP2</text>
<text x="173.2" y="218.1">UK</text>
<text x="173.2" y="220.7">UK</text>
<text x="181.1" y="218.1">VCC</text>
<text x="173.2" y="223.2">UK</text>
<text x="173.2" y="225.8">UK</text>
<text x="180.8" y="225.8">GND</text>
<text x="180.8" y="223.2">GND</text>
<text x="191.8" y="225.8">GND</text>
<text x="173.2" y="228.3">UK</text>
<text x="173.2" y="230.8">UK</text>
<text x="173.2" y="233.4">UK</text>
<text x="173.2" y="235.9">UK</text>
<text x="165.6" y="242.3">GND</text>
</g>
<g font-size="1.3" fill="#0000c2">
<text x="232.4" y="65.7">Tilemap:</text>
<text x="232.4" y="69.8">Word 0: tile_index</text>
<text x="232.4" y="71.8">bits</text>
<text x="232.4" y="73.9">15</text>
<text x="232.4" y="75.9">14</text>
<text x="232.4" y="77.9">13-00</text>
<text x="238.5" y="73.9">flip Y</text>
<text x="238.5" y="75.9">flip X</text>
<text x="241.6" y="77.9">tile number</text>
<text x="232.4" y="82">Word 1: tile_index + 0x800</text>
<text x="232.4" y="84.1">bits</text>
<text x="232.4" y="86.1">15-05</text>
<text x="232.4" y="88.2">04-00</text>
<text x="241.6" y="86.1">unused</text>
<text x="241.6" y="88.2">palette bank (5 bits, 0-31)</text>
<text x="319.4" y="150.6">HBLK (OUT)</text>
<text x="341.6" y="150.6">21</text>
<text x="350.5" y="150.6">52</text>
<text x="363.2" y="150.6">55</text>
<text x="318.8" y="158.2">HSYNC (OUT)</text>
<text x="334" y="164.8">This is horizontal blanking at output,</text>
<text x="334" y="166.8">it is part of CSYNC.</text>
<text x="323.8" y="174">VBLK</text>
<text x="345.4" y="173.4">12</text>
<text x="361.2" y="173.4">8</text>
<text x="375.9" y="173.4">12</text>
<text x="323.8" y="180.3">VSYNC</text>
</g>
<g font-size="1.3" fill="#725600">
<text x="158.4" y="68.3">CK16M3</text>
<text x="159.1" y="70.8">HSYNC'</text>
<text x="159.7" y="73.4">GXSNC</text>
<text x="162.4" y="103.8">VCX</text>
<text x="294.8" y="117.8">RED</text>
<text x="294.8" y="136.9">GREEN</text>
<text x="197.3" y="139.4">PALET</text>
<text x="198.6" y="141.9">MRW</text>
<text x="197.5" y="147">MUDS</text>
<text x="197.8" y="149.6">MLDS</text>
<text x="198.6" y="144.5">MRW</text>
<text x="294.8" y="157.2">BLUE</text>
<text x="235.9" y="164.8">PXCK2</text>
<text x="237.3" y="172.4">CBLK</text>
<text x="236.2" y="177.5">VSYNC</text>
<text x="294.8" y="177.5">SYNC</text>
<text x="235.9" y="180">HSYNC</text>
</g>
<g font-size="1.3" fill="#a90000">
<text x="168.9" y="67.3">11</text>
<text x="168.9" y="69.8">40</text>
<text x="205.7" y="69.8">35</text>
<text x="168.9" y="74.9">12</text>
<text x="168.9" y="72.4">13</text>
<text x="205.7" y="72.4">36</text>
<text x="205.7" y="74.9">37</text>
<text x="205.7" y="77.4">38</text>
<text x="168.9" y="82.5">19</text>
<text x="168.9" y="80">18</text>
<text x="205.7" y="80">39</text>
<text x="205.7" y="82.5">40</text>
<text x="168.9" y="85.1">20</text>
<text x="168.9" y="87.6">21</text>
<text x="205.7" y="85.1">41</text>
<text x="205.7" y="87.6">42</text>
<text x="168.9" y="90.1">22</text>
<text x="168.9" y="92.7">23</text>
<text x="168.9" y="95.2">24</text>
<text x="205.7" y="90.1">43</text>
<text x="205.7" y="95.2">63</text>
<text x="168.9" y="97.8">25</text>
<text x="168.9" y="100.3">26</text>
<text x="205.7" y="100.3">61</text>
<text x="205.7" y="97.8">62</text>
<text x="168.9" y="102.8">27</text>
<text x="169.5" y="107.9">1</text>
<text x="205.7" y="107.9">58</text>
<text x="205.7" y="105.4">59</text>
<text x="205.7" y="102.8">60</text>
<text x="169.5" y="110.5">2</text>
<text x="169.5" y="113">3</text>
<text x="205.7" y="113">56</text>
<text x="205.7" y="110.5">57</text>
<text x="169.5" y="115.5">4</text>
<text x="169.5" y="118.1">5</text>
<text x="205.7" y="118.1">54</text>
<text x="205.7" y="115.5">55</text>
<text x="223.5" y="118.1">15</text>
<text x="223.5" y="115.5">16</text>
<text x="245.1" y="118.1">27</text>
<text x="262.8" y="118.1">19</text>
<text x="281.2" y="116.8">2</text>
<text x="281.2" y="119.4">3</text>
<text x="291.4" y="116.8">1</text>
<text x="169.5" y="123.2">6</text>
<text x="169.5" y="125.7">7</text>
<text x="205.7" y="125.7">51</text>
<text x="205.7" y="123.2">52</text>
<text x="205.7" y="120.6">53</text>
<text x="223.5" y="125.7">12</text>
<text x="223.5" y="123.2">13</text>
<text x="223.5" y="120.6">14</text>
<text x="245.1" y="120.6">28</text>
<text x="245.1" y="123.2">29</text>
<text x="245.1" y="125.7">30</text>
<text x="262.8" y="125.7">16</text>
<text x="262.8" y="123.2">17</text>
<text x="262.8" y="120.6">18</text>
<text x="281.2" y="121.9">4</text>
<text x="281.2" y="124.4">5</text>
<text x="169.5" y="128.2">8</text>
<text x="169.5" y="130.8">9</text>
<text x="205.7" y="130.8">49</text>
<text x="205.7" y="128.2">50</text>
<text x="223.5" y="130.8">10</text>
<text x="223.5" y="128.2">11</text>
<text x="245.1" y="128.2">31</text>
<text x="262.8" y="130.8">14</text>
<text x="262.8" y="128.2">15</text>
<text x="281.2" y="127">6</text>
<text x="281.2" y="129.5">7</text>
<text x="168.9" y="133.3">10</text>
<text x="205.7" y="133.3">48</text>
<text x="224.1" y="135.9">8</text>
<text x="224.1" y="133.3">9</text>
<text x="245.1" y="133.3">32</text>
<text x="245.1" y="135.9">33</text>
<text x="262.8" y="135.9">13</text>
<text x="281.2" y="135.9">2</text>
<text x="281.2" y="132.1">8</text>
<text x="291.4" y="135.9">1</text>
<text x="168.9" y="138.4">14</text>
<text x="168.9" y="140.9">15</text>
<text x="168.9" y="143.5">16</text>
<text x="205.7" y="140.9">44</text>
<text x="205.7" y="138.4">45</text>
<text x="205.7" y="143.5">47</text>
<text x="224.1" y="143.5">5</text>
<text x="224.1" y="140.9">6</text>
<text x="224.1" y="138.4">7</text>
<text x="245.1" y="138.4">34</text>
<text x="245.1" y="140.9">35</text>
<text x="245.1" y="143.5">36</text>
<text x="262.8" y="140.9">10</text>
<text x="262.8" y="138.4">12</text>
<text x="263.5" y="143.5">9</text>
<text x="281.2" y="138.4">3</text>
<text x="281.2" y="140.9">4</text>
<text x="281.2" y="143.5">5</text>
<text x="168.9" y="146">17</text>
<text x="205.7" y="146">33</text>
<text x="205.7" y="148.6">34</text>
<text x="224.1" y="148.6">3</text>
<text x="224.1" y="146">4</text>
<text x="245.1" y="148.6">37</text>
<text x="263.5" y="148.6">7</text>
<text x="263.5" y="146">8</text>
<text x="281.2" y="146">6</text>
<text x="281.2" y="148.6">7</text>
<text x="168.9" y="153.6">77</text>
<text x="168.9" y="151.1">78</text>
<text x="186.6" y="153.6">38</text>
<text x="186.6" y="151.1">39</text>
<text x="205.7" y="153.6">23</text>
<text x="224.1" y="153.6">1</text>
<text x="224.1" y="151.1">2</text>
<text x="245.1" y="151.1">38</text>
<text x="245.1" y="153.6">39</text>
<text x="263.5" y="153.6">6</text>
<text x="281.2" y="151.1">8</text>
<text x="168.9" y="161.3">74</text>
<text x="168.9" y="158.7">75</text>
<text x="168.9" y="156.2">76</text>
<text x="186.6" y="161.3">35</text>
<text x="186.6" y="158.7">36</text>
<text x="186.6" y="156.2">37</text>
<text x="205.7" y="156.2">24</text>
<text x="205.7" y="158.7">25</text>
<text x="205.7" y="161.3">26</text>
<text x="245.1" y="156.2">40</text>
<text x="245.1" y="158.7">41</text>
<text x="263.5" y="161.3">3</text>
<text x="263.5" y="158.7">4</text>
<text x="263.5" y="156.2">5</text>
<text x="281.2" y="156.2">2</text>
<text x="281.2" y="158.7">3</text>
<text x="281.2" y="161.3">4</text>
<text x="291.4" y="156.2">1</text>
<text x="168.9" y="166.3">70</text>
<text x="168.9" y="163.8">73</text>
<text x="186.6" y="166.3">31</text>
<text x="186.6" y="163.8">32</text>
<text x="205.7" y="163.8">27</text>
<text x="205.7" y="166.3">28</text>
<text x="245.1" y="163.8">25</text>
<text x="263.5" y="166.3">1</text>
<text x="263.5" y="163.8">2</text>
<text x="281.2" y="163.8">5</text>
<text x="281.2" y="166.3">6</text>
<text x="168.9" y="174">67</text>
<text x="168.9" y="171.4">68</text>
<text x="168.9" y="168.9">69</text>
<text x="186.6" y="174">28</text>
<text x="186.6" y="171.4">29</text>
<text x="186.6" y="168.9">30</text>
<text x="205.7" y="168.9">29</text>
<text x="205.7" y="171.4">30</text>
<text x="205.7" y="174">31</text>
<text x="245.1" y="171.4">24</text>
<text x="245.1" y="168.9">26</text>
<text x="262.8" y="171.4">11</text>
<text x="281.2" y="168.9">7</text>
<text x="281.2" y="171.4">8</text>
<text x="168.9" y="179">65</text>
<text x="168.9" y="176.5">66</text>
<text x="205.7" y="179">19</text>
<text x="222.2" y="179">64</text>
<text x="245.1" y="179">22</text>
<text x="245.1" y="176.5">23</text>
<text x="262.8" y="176.5">20</text>
<text x="168.9" y="184.1">63</text>
<text x="168.9" y="181.6">64</text>
<text x="205.7" y="184.1">18</text>
<text x="205.7" y="181.6">20</text>
<text x="222.2" y="181.6">32</text>
<text x="261.6" y="184.1">21</text>
<text x="261.6" y="181.6">42</text>
<text x="168.9" y="189.2">61</text>
<text x="168.9" y="186.7">62</text>
<text x="205.7" y="186.7">21</text>
<text x="205.7" y="189.2">22</text>
<text x="168.9" y="194.3">44</text>
<text x="168.9" y="196.8">45</text>
<text x="186.6" y="196.8">79</text>
<text x="186.6" y="194.3">80</text>
<text x="205.7" y="194.3">17</text>
<text x="205.7" y="196.8">46</text>
<text x="168.9" y="199.4">46</text>
<text x="168.9" y="201.9">47</text>
<text x="168.9" y="204.4">48</text>
<text x="168.9" y="207">49</text>
<text x="168.9" y="209.5">50</text>
<text x="186.6" y="209.5">41</text>
<text x="186.6" y="207">42</text>
<text x="186.6" y="204.4">43</text>
<text x="168.9" y="212.1">51</text>
<text x="168.9" y="214.6">53</text>
<text x="185.4" y="214.6">34</text>
<text x="168.9" y="217.1">52</text>
<text x="168.9" y="219.7">54</text>
<text x="185.4" y="217.1">72</text>
<text x="168.9" y="222.2">55</text>
<text x="168.9" y="224.8">56</text>
<text x="168.9" y="227.3">57</text>
<text x="185.4" y="224.8">33</text>
<text x="185.4" y="222.2">71</text>
<text x="168.9" y="229.8">58</text>
<text x="168.9" y="232.4">59</text>
<text x="168.9" y="234.9">60</text>
</g>
<g font-size="1.3" fill="#0f0f0f">
<text x="199.4" y="69.7">MA9</text>
<text x="199.4" y="72.3">MA8</text>
<text x="199.4" y="74.8">MA7</text>
<text x="199.4" y="77.3">MA6</text>
<text x="161.3" y="82.4">VCA1</text>
<text x="161.3" y="79.9">VCA0</text>
<text x="199.4" y="79.9">MA5</text>
<text x="199.4" y="82.4">MA4</text>
<text x="161.3" y="87.5">VCA3</text>
<text x="161.3" y="85">VCA2</text>
<text x="199.4" y="85">MA3</text>
<text x="199.4" y="87.5">MA2</text>
<text x="161.3" y="95.1">VCA6</text>
<text x="161.3" y="92.6">VCA5</text>
<text x="161.3" y="90">VCA4</text>
<text x="199.4" y="95.1">MD15</text>
<text x="199.4" y="90">MA1</text>
<text x="161.3" y="100.2">VCA8</text>
<text x="161.3" y="97.7">VCA7</text>
<text x="199.4" y="100.2">MD13</text>
<text x="199.4" y="97.7">MD14</text>
<text x="161.3" y="107.8">TMD4</text>
<text x="199.4" y="107.8">MD10</text>
<text x="199.4" y="105.3">MD11</text>
<text x="199.4" y="102.7">MD12</text>
<text x="161.3" y="110.4">TMD3</text>
<text x="161.3" y="112.9">TMD2</text>
<text x="199.4" y="112.9">MD8</text>
<text x="199.4" y="110.4">MD9</text>
<text x="161.3" y="115.4">TMD1</text>
<text x="161.3" y="118">TMD0</text>
<text x="199.4" y="118">MD6</text>
<text x="199.4" y="115.4">MD7</text>
<text x="227.3" y="118">R'4</text>
<text x="240" y="118">R'4</text>
<text x="266.7" y="118">R5</text>
<text x="276.9" y="116.7">R0</text>
<text x="276.9" y="119.3">R1</text>
<text x="161.3" y="125.6">TUK71</text>
<text x="161.3" y="123.1">TUK72</text>
<text x="199.4" y="125.6">MD3</text>
<text x="199.4" y="120.5">MD5</text>
<text x="199.4" y="123.1">MD4</text>
<text x="227.3" y="125.6">R'1</text>
<text x="227.3" y="123.1">R'2</text>
<text x="227.3" y="120.5">R'3</text>
<text x="240" y="125.6">R'1</text>
<text x="240" y="123.1">R'2</text>
<text x="240" y="120.5">R'3</text>
<text x="266.7" y="120.5">R4</text>
<text x="266.7" y="125.6">R2</text>
<text x="266.7" y="123.1">R3</text>
<text x="276.9" y="124.3">R3</text>
<text x="276.9" y="121.8">R2</text>
<text x="161.3" y="128.1">TUK70</text>
<text x="161.3" y="130.7">TUK69</text>
<text x="199.4" y="130.7">MD1</text>
<text x="199.4" y="128.1">MD2</text>
<text x="227.3" y="130.7">G'4</text>
<text x="227.3" y="128.1">R'0</text>
<text x="240" y="128.1">R'0</text>
<text x="266.7" y="130.7">R0</text>
<text x="266.7" y="128.1">R1</text>
<text x="276.9" y="129.4">R5</text>
<text x="276.9" y="126.9">R4</text>
<text x="199.4" y="133.2">MD0</text>
<text x="227.3" y="133.2">G'3</text>
<text x="227.3" y="135.8">G'2</text>
<text x="240" y="133.2">G'4</text>
<text x="240" y="135.8">G'3</text>
<text x="266.7" y="135.8">G5</text>
<text x="276.9" y="135.8">G0</text>
<text x="161.3" y="140.8">TUK63</text>
<text x="161.3" y="138.3">TUK64</text>
<text x="161.3" y="143.4">TUK62</text>
<text x="227.3" y="143.4">B'4</text>
<text x="227.3" y="140.8">G'0</text>
<text x="227.3" y="138.3">G'1</text>
<text x="240" y="140.8">G'1</text>
<text x="240" y="143.4">G'0</text>
<text x="240" y="138.3">G'2</text>
<text x="266.7" y="140.8">G3</text>
<text x="266.7" y="143.4">G2</text>
<text x="266.7" y="138.3">G4</text>
<text x="276.9" y="140.8">G2</text>
<text x="276.9" y="143.4">G3</text>
<text x="276.9" y="138.3">G1</text>
<text x="161.3" y="145.9">TUK61</text>
<text x="227.3" y="145.9">B'3</text>
<text x="227.3" y="148.5">B'2</text>
<text x="240" y="148.5">B'4</text>
<text x="266.7" y="148.5">G0</text>
<text x="266.7" y="145.9">G1</text>
<text x="276.9" y="145.9">G4</text>
<text x="276.9" y="148.5">G5</text>
<text x="162.6" y="151">TC0</text>
<text x="162.6" y="153.5">TC1</text>
<text x="227.3" y="153.5">B'0</text>
<text x="227.3" y="151">B'1</text>
<text x="240" y="153.5">B'2</text>
<text x="240" y="151">B'3</text>
<text x="266.7" y="153.5">B5</text>
<text x="162.6" y="161.2">TC4</text>
<text x="162.6" y="158.6">TC3</text>
<text x="162.6" y="156.1">TC2</text>
<text x="240" y="156.1">B'1</text>
<text x="240" y="158.6">B'0</text>
<text x="266.7" y="156.1">B4</text>
<text x="266.7" y="158.6">B3</text>
<text x="266.7" y="161.2">B2</text>
<text x="276.9" y="161.2">B2</text>
<text x="276.9" y="158.6">B1</text>
<text x="276.9" y="156.1">B0</text>
<text x="162.6" y="166.2">TC6</text>
<text x="162.6" y="163.7">TC5</text>
<text x="266.7" y="163.7">B1</text>
<text x="266.7" y="166.2">B0</text>
<text x="276.9" y="163.7">B3</text>
<text x="276.9" y="166.2">B4</text>
<text x="162.6" y="173.9">TC9</text>
<text x="162.6" y="168.8">TC7</text>
<text x="162.6" y="171.3">TC8</text>
<text x="276.9" y="168.8">B5</text>
<text x="162.6" y="176.4">TC10</text>
<text x="162.6" y="178.9">TC11</text>
<text x="162.6" y="184">TC13</text>
<text x="162.6" y="181.5">TC12</text>
<text x="162.6" y="189.1">TC15</text>
<text x="162.6" y="186.6">TC14</text>
</g>
</svg>
